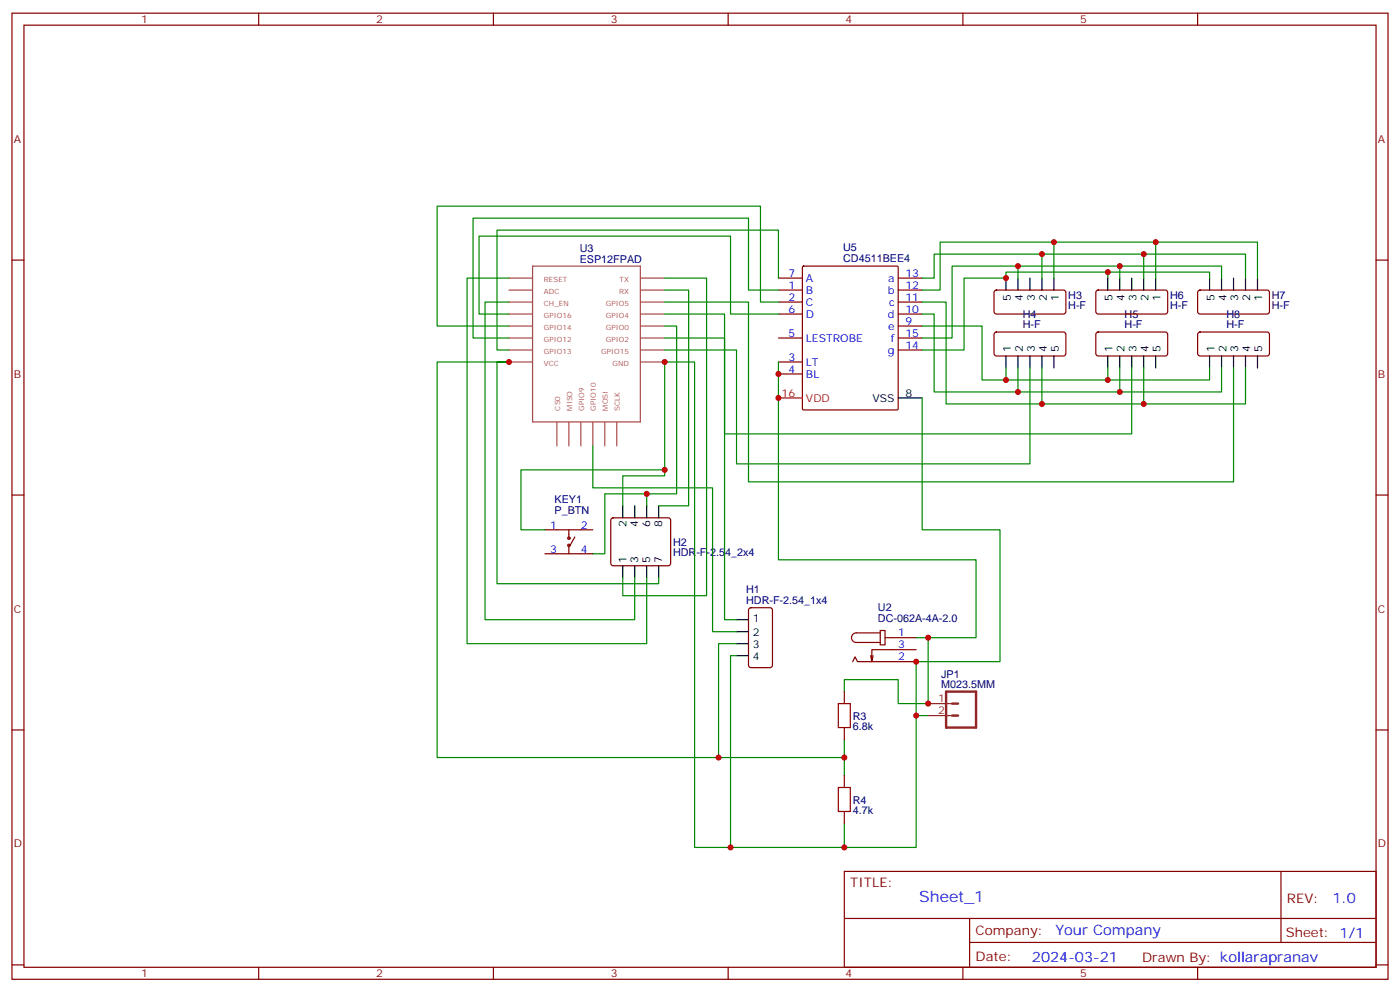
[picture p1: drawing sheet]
<svg xmlns="http://www.w3.org/2000/svg" width="412mm" height="292mm" viewBox="0 0 412 292" stroke-linecap="round" stroke-linejoin="round" font-family="sans-serif">
<g fill="none" stroke="#870000" stroke-width=".35">
<path d="M3.5 3.9h405.4v284.3h-405.4zM7.1 7.4h398.2v277.3h-398.2zM76.2 3.9v3.5M145.3 3.9v3.5M214.5 3.9v3.5M283.6 3.9v3.5M352.8 3.9v3.5M3.5 76.6h3.6M236.4 78.5l.3-.2h27.5l.3 .2 .1 41.8-.2 .3h-27.7l-.3-.1zM405.3 76.6h3.6M229.3 85.4h7.1M229.3 88.9h7.1"/>
<path d="M229.3 99.5h7.1M229.3 92.4h7.1M229.3 81.8h7.1M264.6 85.4h7M264.6 88.9h7M264.6 99.5h7M264.6 92.4h7M264.6 81.8h7M264.6 96h7M293 85.6l.5-.2h20l.5 .7-.1 5.9-.6 .4h-20.1l-.4-.7v-5.6zM293 97.9l.5-.2 20 .1 .5 .6-.1 5.9-.6 .5-20.1-.1-.4-.6v-5.7zM323 97.9l.5-.2 20 .1 .5 .6-.1 5.9-.6 .5-20.1-.1-.4-.6v-5.7z"/>
<path d="M323 85.6l.5-.2h20l.5 .7-.1 5.9-.6 .4h-20.1l-.4-.7v-5.6zM353 85.6l.5-.2h20l.4 .7v5.9l-.7 .4h-20l-.4-.7v-5.6zM353 97.9l.5-.2 20 .1 .4 .6v5.9l-.7 .5-20-.1-.4-.6v-5.7zM229.3 106.5h7.1M229.3 110.1h7.1M264.6 103h7M3.5 145.7h3.6M160.5 155.9h14.1M167.6 155.9v2.5M169.3 158l-1.4 2.5M180.2 152.6l.4-.2h16.2l.5 .2 .3 .5v12.7l-.3 .5-.5 .2h-16.2l-.5-.2-.2-.5v-12.7zM405.3 145.7h3.6"/>
<path d="M160.5 163h14.1M167.6 160.5v2.5M220.7 179.1l.5-.2h5.6l.7 .4v16.5l-.4 .6-5.9 .1-.7-.5v-16.4zM251.2 194.7l.7-1.4 .7 1.4h17.3M257.2 193l-.4 1.7M259.3 185.6h1.4v4.2h-1.4zM259.3 186.3h-7.1a1.41 1.41 0 0 0-1.4 1.4 1.41 1.41 0 0 0 1.4 1.4h7.1M260.7 187.7h9.2M269.9 191.2h-13.1v3.5l-.3-1.7M3.5 214.8h3.6M248.7 203.6v3.5M248.7 214.1v3.6"/>
<path d="M405.3 214.8h3.6M248.7 228.2v3.6M248.7 238.8v3.6M248.7 256.5h156.6v28.2h-156.6zM377.3 256.5v20.9M248.7 270.3h156.5M285.6 277.4h119.6M285.6 270.3v14.1M3.5 284h3.6M76.2 284.7v3.5M145.3 284.7v3.5M214.5 284.7v3.5"/>
<path d="M283.6 284.7v3.5M352.8 284.7v3.5M405.3 284h3.6"/>
<circle cx="167.6" cy="158.4" r=".35"/>
<circle cx="167.6" cy="160.5" r=".35"/>
</g>
<g fill="none" stroke="#000" stroke-width=".35">
<path d="M296.3 81.8v3.6M299.9 81.8v3.6M303.4 81.8v3.6M306.9 81.8v3.6M310.4 81.8v3.6M326.3 81.8v3.6M329.8 81.8v3.6M333.4 81.8v3.6M336.9 81.8v3.6M340.4 81.8v3.6M356.3 81.8v3.6M359.8 81.8v3.6"/>
<path d="M363.4 81.8v3.6M366.9 81.8v3.6M370.4 81.8v3.6M264.6 117.1h7M296.3 104.8v3.5M299.9 104.8v3.5M303.4 104.8v3.5M306.9 104.8v3.5M310.4 104.8v3.5M326.3 104.8v3.5M329.8 104.8v3.5M333.4 104.8v3.5"/>
<path d="M336.9 104.8v3.5M340.4 104.8v3.5M356.3 104.8v3.5M359.8 104.8v3.5M363.4 104.8v3.5M366.9 104.8v3.5M370.4 104.8v3.5M183.4 148.9v3.5M187 148.9v3.5M190.5 148.9v3.5M194 148.9v3.5M183.4 166.5v3.5"/>
<path d="M187 166.5v3.5M190.5 166.5v3.5M194 166.5v3.5M217 182.4h3.5M217 185.9h3.5M217 189.4h3.5M217 193h3.5"/>
</g>
<path d="M229.3 117.1h7.1" fill="none" stroke="#f00" stroke-width=".35"/>
<g fill="none" stroke="#008700" stroke-width=".35">
<path d="M299.9 78.3h29.9v3.5M306.9 74.8h30v7M310.4 71.3h30v10.5M329.8 78.3h30v3.5M336.9 74.8h30v7M340.4 71.3h30v10.5M149.9 88.9h-7v93.5h44.1v-12.4M149.9 81.8h-12.3v107.6h52.9v-19.4M149.9 92.4h-8.8v-22.9h74.1v22.9h14.1M195.8 81.8h12.3v93.5h-24.7v-5.3M195.8 85.4h7v63.5h-8.8M195.8 96h3.5v49.3h-8.8v3.6"/>
<path d="M195.8 99.5h17.6v28.2h120v-19.4M195.8 88.9h24.7v52.9h142.9v-33.5M195.8 92.4h17.6v90h3.6M229.3 81.8v-14.1h-82.9v35.3h3.5M229.3 85.4h-8.8v-21.2h-81.2v35.3h10.6M229.3 88.9h-5.3v-28.2h-95.2v35.3h21.1M271.6 81.8h3.6v-7h31.7v7M271.6 96h17.7v15.8h7v-3.5M271.6 92.4h3.6v23h24.7v-7.1M271.6 88.9h7.1v30h28.2v-10.6M299.9 81.8v-3.5h-19.4v21.2h-8.9M310.4 81.8v-10.5h-33.5v14.1h-5.3"/>
<path d="M326.3 81.8v-1.7h-30v1.7h-12.3v21.2h-12.4M326.3 80.1h30v1.7M195.8 103h21.2v33.5h86.4v-28.2M229.3 106.5v58.2h58.2v23h-17.6M271.6 117.1v38.8h23v38.8h-24.7v15.9h3.5M326.3 108.3v3.5h-30M329.8 108.3v7.1h-29.9M336.9 108.3v10.6M356.3 108.3v3.5h-30M359.8 108.3v7.1h-30M366.9 108.3v10.6h-60M174.6 131.2v12.4h35.3v42.3h7.1"/>
<path d="M195.8 138.3h-42.3v17.6h7M183.4 148.9v-8.8h12.4v-33.6h8.8v142.9h44.1M190.5 145.3h-12.3v17.7h-3.6M194 170v1.8h-47.6v-65.3h3.5h-21.1v116.5h119.9M217 189.4h-5.3v33.6M217 193h-1.8v56.4M273.4 187.7v19.4h-8.8v-7.1h-15.9v3.6M248.7 217.7v10.5M269.9 210.6v38.8h-21.2v-7"/>
</g>
<path d="M278.7 203.6h8.8v10.5h-8.8zM280.5 210.6h1.7M280.5 207.1h1.7" fill="none" stroke="#8c2424" stroke-width=".71"/>
<path d="M273.4 207.1h7.1M273.4 210.6h7.1" fill="none" stroke="#8c2424" stroke-width=".35"/>
<path d="M246.9 207.1h3.6v7h-3.6zM246.9 231.8h3.6v7h-3.6z" fill="none" stroke="#a10000" stroke-width=".35"/>
<g fill="none" stroke="#a64a4a" stroke-width=".35">
<path d="M156.9 78.3h31.7v45.9h-31.7zM149.9 81.8h7M149.9 85.4h7M149.9 88.9h7M149.9 92.4h7M149.9 96h7M149.9 99.5h7M188.8 81.8h7M188.8 85.4h7M188.8 88.9h7M188.8 92.4h7M188.8 96h7"/>
<path d="M188.8 99.5h7M149.9 103h7M149.9 106.5h7M188.8 103h7M188.8 106.5h7M164 124.3v6.9M167.6 124.3v6.9M171.1 124.3v6.9M174.6 124.3v6.9M178.2 124.3v6.9M181.7 124.3v6.9"/>
</g>
<g fill="#c00">
<circle cx="310.4" cy="71.3" r=".88"/>
<circle cx="340.4" cy="71.3" r=".88"/>
<circle cx="306.9" cy="74.8" r=".88"/>
<circle cx="336.9" cy="74.8" r=".88"/>
<circle cx="299.9" cy="78.3" r=".88"/>
<circle cx="329.8" cy="78.3" r=".88"/>
<circle cx="326.3" cy="80.1" r=".88"/>
<circle cx="296.3" cy="111.8" r=".88"/>
<circle cx="326.3" cy="111.8" r=".88"/>
<circle cx="299.9" cy="115.4" r=".88"/>
<circle cx="329.8" cy="115.4" r=".88"/>
<circle cx="306.9" cy="118.9" r=".88"/>
<circle cx="296.3" cy="81.8" r=".88"/>
<circle cx="336.9" cy="118.9" r=".88"/>
<circle cx="273.4" cy="187.7" r=".88"/>
<circle cx="269.9" cy="194.7" r=".88"/>
<circle cx="273.4" cy="207.1" r=".88"/>
<circle cx="269.9" cy="210.6" r=".88"/>
<circle cx="229.3" cy="117.1" r=".88"/>
<circle cx="229.3" cy="110.1" r=".88"/>
<circle cx="248.7" cy="223" r=".88"/>
<circle cx="149.9" cy="106.5" r=".88"/>
<circle cx="248.7" cy="249.4" r=".88"/>
<circle cx="195.8" cy="106.5" r=".88"/>
<circle cx="211.7" cy="223" r=".88"/>
<circle cx="215.2" cy="249.4" r=".88"/>
<circle cx="195.8" cy="138.3" r=".88"/>
<circle cx="190.5" cy="145.3" r=".88"/>
</g>
<text font-size="4.6" fill="#00f" x="270.8" y="265.5">Sheet_1</text>
<g font-size="4.2" fill="#00f">
<text x="392.5" y="265.7">1.0</text>
<text x="310.9" y="275.3">Your Company</text>
<text x="304" y="283.1">2024-03-21</text>
</g>
<g font-size="3.9" fill="#800">
<text x="250.5" y="261.1">TITLE:</text>
<text x="379.1" y="265.7">REV:</text>
<text x="287.4" y="275.3">Company:</text>
<text x="378.7" y="275.9">Sheet: 1/1</text>
<text x="287.4" y="282.9">Date:</text>
<text x="336.4" y="283">Drawn By: kollarapranav</text>
</g>
<g font-size="3.2" fill="#800">
<text x="41.6" y="6.9">1</text>
<text x="110.8" y="6.9">2</text>
<text x="179.9" y="6.9">3</text>
<text x="249.1" y="6.9">4</text>
<text x="318.2" y="6.9">5</text>
<text x="4.1" y="42">A</text>
<text x="405.9" y="42">A</text>
<text x="4.1" y="111.1">B</text>
<text x="405.9" y="111.1">B</text>
<text x="4.1" y="180.3">C</text>
<text x="405.9" y="180.3">C</text>
<text x="4.1" y="249.4">D</text>
<text x="405.9" y="249.4">D</text>
<text x="41.6" y="287.7">1</text>
<text x="110.8" y="287.7">2</text>
<text x="179.9" y="287.7">3</text>
<text x="249.1" y="287.7">4</text>
<text x="318.2" y="287.7">5</text>
</g>
<g font-size="3.2" fill="#000080">
<text x="170.8" y="77.3">ESP12FPAD</text>
<text x="170.8" y="74.1">U3</text>
<text x="248.4" y="77.2">CD4511BEE4</text>
<text x="248.4" y="74">U5</text>
<text x="314.7" y="87.9">H3</text>
<text x="344.7" y="87.9">H6</text>
<text x="374.6" y="87.9">H7</text>
<text x="301.3" y="93.5">H4</text>
<text x="314.7" y="91.1">H-F</text>
<text x="331.3" y="93.5">H5</text>
<text x="344.7" y="91.1">H-F</text>
<text x="361.3" y="93.5">H8</text>
<text x="374.6" y="91.1">H-F</text>
<text x="301.3" y="96.7">H-F</text>
<text x="331.3" y="96.7">H-F</text>
<text x="361.3" y="96.7">H-F</text>
<text x="163.4" y="148.1">KEY1</text>
<text x="163.4" y="151.3">P_BTN</text>
<text x="198.3" y="160.6">H2</text>
<text x="198.3" y="163.8">HDR-F-2.54_2x4</text>
<text x="219.8" y="177.8">HDR-F-2.54_1x4</text>
<text x="219.8" y="174.6">H1</text>
<text x="258.6" y="180">U2</text>
<text x="258.6" y="183">DC-062A-4A-2.0</text>
<text x="277.3" y="202.5">M023.5MM</text>
<text x="277.3" y="199.4">JP1</text>
<text x="251.2" y="214.9">6.8k</text>
<text x="251.2" y="211.8">R3</text>
<text x="251.2" y="239.6">4.7k</text>
<text x="251.2" y="236.5">R4</text>
</g>
<g font-size="3.2" fill="#00f">
<text x="232.2" y="81.5">7</text>
<text x="237.4" y="82.9">A</text>
<text x="261.6" y="82.9">a</text>
<text x="266.7" y="81.5">13</text>
<text x="232.2" y="85">1</text>
<text x="232.2" y="88.5">2</text>
<text x="237.4" y="86.4">B</text>
<text x="237.4" y="90">C</text>
<text x="261.5" y="86.4">b</text>
<text x="261.9" y="90">c</text>
<text x="266.7" y="88.5">11</text>
<text x="266.7" y="85">12</text>
<text x="232.2" y="92.1">6</text>
<text x="237.4" y="93.5">D</text>
<text x="261.5" y="93.5">d</text>
<text x="266.7" y="95.6">9</text>
<text x="266.7" y="92.1">10</text>
<text x="232.2" y="99.1">5</text>
<text x="237.4" y="100.5">LESTROBE</text>
<text x="261.6" y="97">e</text>
<text x="262.4" y="100.5">f</text>
<text x="266.7" y="99.1">15</text>
<text x="232.2" y="106.2">3</text>
<text x="237.4" y="107.6">LT</text>
<text x="261.5" y="104.1">g</text>
<text x="266.7" y="102.7">14</text>
<text x="232.2" y="109.7">4</text>
<text x="237.4" y="111.1">BL</text>
<text x="162" y="155.6">1</text>
<text x="171.1" y="155.6">2</text>
<text x="162" y="162.6">3</text>
<text x="171.1" y="162.6">4</text>
<text x="264.6" y="190.9">3</text>
<text x="264.6" y="187.3">1</text>
<text x="264.6" y="194.4">2</text>
</g>
<g font-size="3.2">
<text x="297.7" y="88.7" transform="rotate(-90 297.7 88.7)">5</text>
<text x="301.3" y="88.7" transform="rotate(-90 301.3 88.7)">4</text>
<text x="304.8" y="88.7" transform="rotate(-90 304.8 88.7)">3</text>
<text x="308.3" y="88.7" transform="rotate(-90 308.3 88.7)">2</text>
<text x="311.9" y="88.7" transform="rotate(-90 311.9 88.7)">1</text>
<text x="327.7" y="88.7" transform="rotate(-90 327.7 88.7)">5</text>
<text x="331.3" y="88.7" transform="rotate(-90 331.3 88.7)">4</text>
<text x="334.8" y="88.7" transform="rotate(-90 334.8 88.7)">3</text>
<text x="338.3" y="88.7" transform="rotate(-90 338.3 88.7)">2</text>
<text x="341.8" y="88.7" transform="rotate(-90 341.8 88.7)">1</text>
<text x="357.7" y="88.7" transform="rotate(-90 357.7 88.7)">5</text>
<text x="361.2" y="88.7" transform="rotate(-90 361.2 88.7)">4</text>
<text x="364.8" y="88.7" transform="rotate(-90 364.8 88.7)">3</text>
<text x="368.3" y="88.7" transform="rotate(-90 368.3 88.7)">2</text>
<text x="371.8" y="88.7" transform="rotate(-90 371.8 88.7)">1</text>
<text x="297.7" y="103.5" transform="rotate(-90 297.7 103.5)">1</text>
<text x="301.3" y="103.5" transform="rotate(-90 301.3 103.5)">2</text>
<text x="304.8" y="103.5" transform="rotate(-90 304.8 103.5)">3</text>
<text x="308.3" y="103.5" transform="rotate(-90 308.3 103.5)">4</text>
<text x="311.9" y="103.5" transform="rotate(-90 311.9 103.5)">5</text>
<text x="327.7" y="103.5" transform="rotate(-90 327.7 103.5)">1</text>
<text x="331.3" y="103.5" transform="rotate(-90 331.3 103.5)">2</text>
<text x="334.8" y="103.5" transform="rotate(-90 334.8 103.5)">3</text>
<text x="338.3" y="103.5" transform="rotate(-90 338.3 103.5)">4</text>
<text x="341.8" y="103.5" transform="rotate(-90 341.8 103.5)">5</text>
<text x="357.7" y="103.5" transform="rotate(-90 357.7 103.5)">1</text>
<text x="361.2" y="103.5" transform="rotate(-90 361.2 103.5)">2</text>
<text x="364.8" y="103.5" transform="rotate(-90 364.8 103.5)">3</text>
<text x="368.3" y="103.5" transform="rotate(-90 368.3 103.5)">4</text>
<text x="371.8" y="103.5" transform="rotate(-90 371.8 103.5)">5</text>
<text x="257" y="118.2">VSS</text>
<text x="266.7" y="116.8">8</text>
<text x="184.5" y="155.1" transform="rotate(-90 184.5 155.1)">2</text>
<text x="188" y="155.1" transform="rotate(-90 188 155.1)">4</text>
<text x="191.6" y="155.1" transform="rotate(-90 191.6 155.1)">6</text>
<text x="195.1" y="155.1" transform="rotate(-90 195.1 155.1)">8</text>
<text x="184.5" y="165.8" transform="rotate(-90 184.5 165.8)">1</text>
<text x="188" y="165.8" transform="rotate(-90 188 165.8)">3</text>
<text x="191.6" y="165.8" transform="rotate(-90 191.6 165.8)">5</text>
<text x="195.1" y="165.8" transform="rotate(-90 195.1 165.8)">7</text>
<text x="221.8" y="183.1">1</text>
<text x="221.8" y="187.3">2</text>
<text x="221.8" y="190.9">3</text>
<text x="221.8" y="194.4">4</text>
</g>
<g font-size="3.2" fill="#f00">
<text x="230.2" y="116.8">16</text>
<text x="237.4" y="118.2">VDD</text>
</g>
<g font-size="3.2" fill="#8d2323">
<text x="276.3" y="206.7">1</text>
<text x="276.3" y="210.3">2</text>
</g>
<g font-size="2.1" fill="#a54b4b">
<text x="160.2" y="82.9">RESET</text>
<text x="182.5" y="82.9">TX</text>
<text x="160.2" y="86.4">ADC</text>
<text x="160.2" y="89.9">CH_EN</text>
<text x="178.4" y="89.9">GPIO5</text>
<text x="182.3" y="86.4">RX</text>
<text x="160.2" y="93.5">GPIO16</text>
<text x="178.4" y="93.5">GPIO4</text>
<text x="160.2" y="97">GPIO14</text>
<text x="160.2" y="100.5">GPIO12</text>
<text x="178.4" y="100.5">GPIO2</text>
<text x="178.4" y="97">GPIO0</text>
<text x="160.2" y="104.1">GPIO13</text>
<text x="160.2" y="107.6">VCC</text>
<text x="177.1" y="104.1">GPIO15</text>
<text x="180.4" y="107.6">GND</text>
<text x="165" y="120.8" transform="rotate(-90 165 120.8)">CS0</text>
<text x="168.5" y="120.8" transform="rotate(-90 168.5 120.8)">MISO</text>
<text x="172" y="120.8" transform="rotate(-90 172 120.8)">GPIO9</text>
<text x="175.6" y="120.8" transform="rotate(-90 175.6 120.8)">GPIO10</text>
<text x="179.1" y="120.8" transform="rotate(-90 179.1 120.8)">MOSI</text>
<text x="182.6" y="120.8" transform="rotate(-90 182.6 120.8)">SCLK</text>
</g>
</svg>
